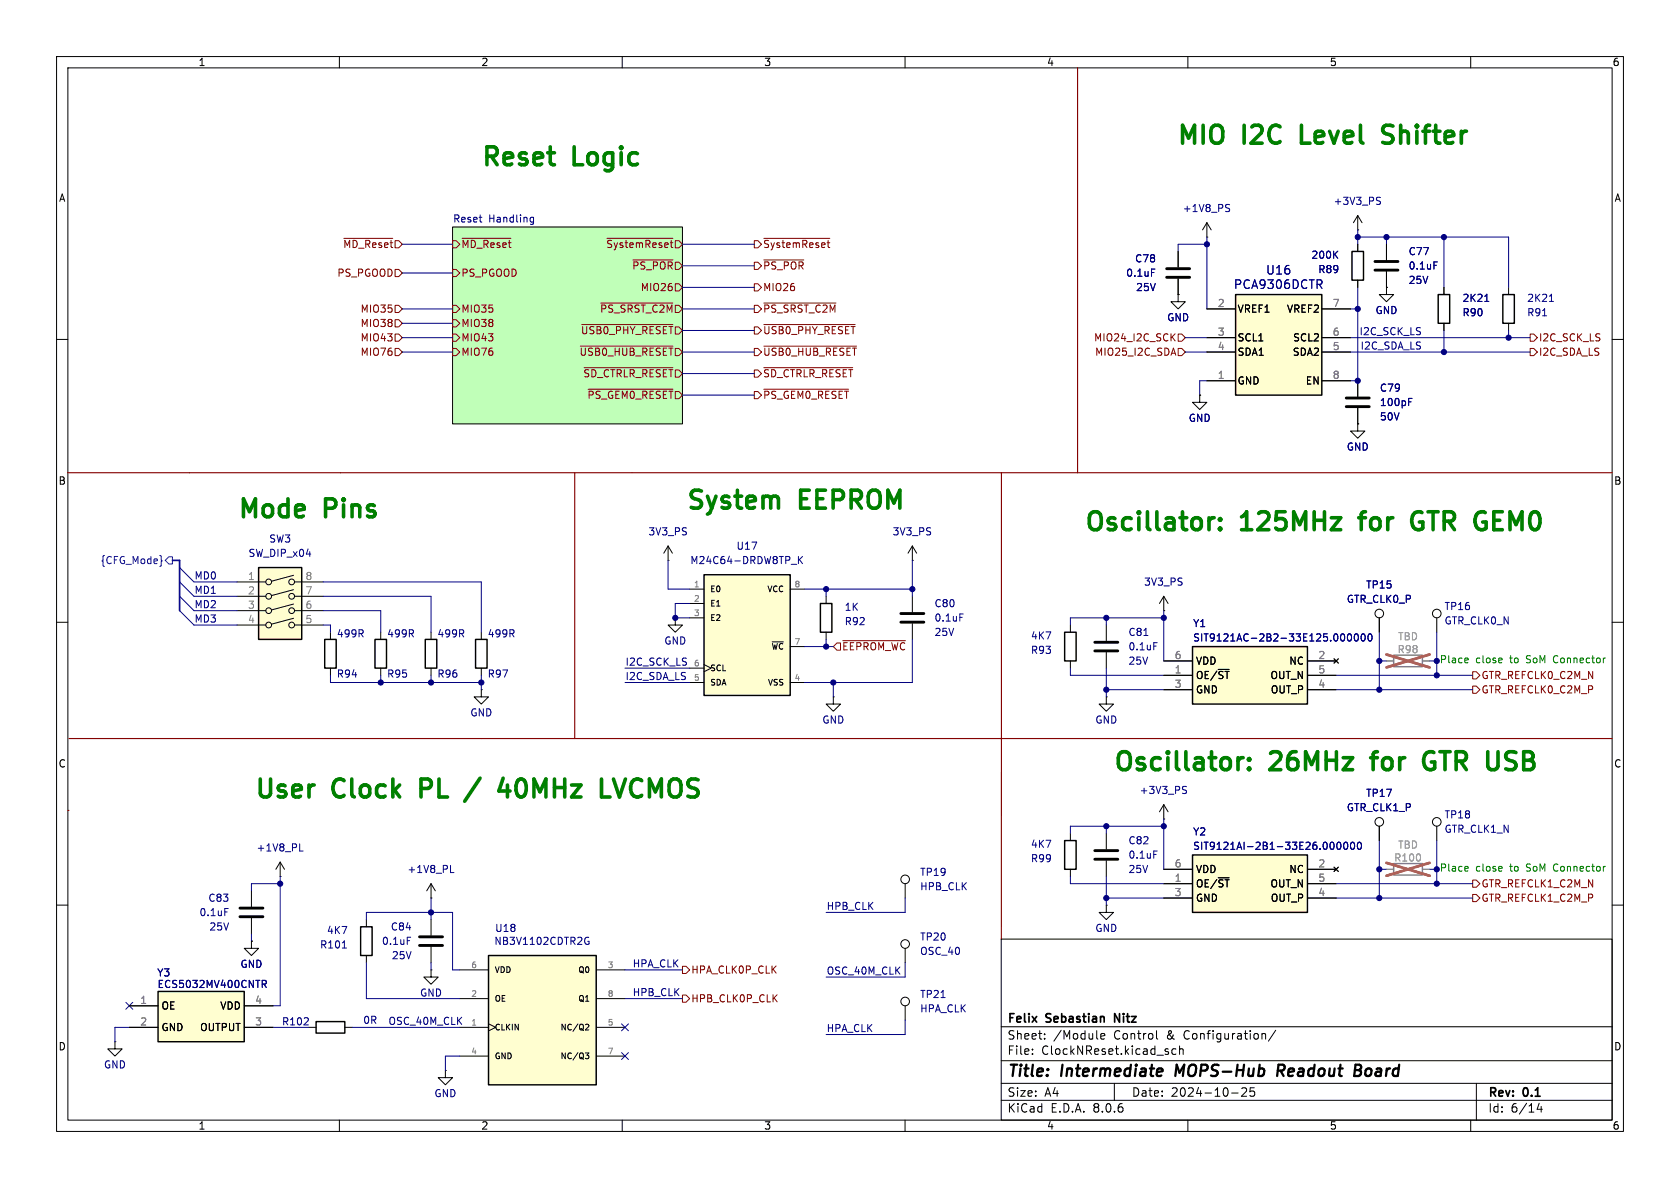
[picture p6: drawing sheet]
<svg xmlns="http://www.w3.org/2000/svg" width="297mm" height="210mm" viewBox="0 0 297 210" stroke-linecap="round" stroke-linejoin="round" font-family="sans-serif">
<g fill="none" stroke="#000" stroke-width=".18">
<path d="M10 10h277v190h-277zM12 12h273v186h-273zM60 10v2M110 10v2M160 10v2M210 10v2M260 10v2M10 60h2M80 40.1h40.6v34.8h-40.6zM285 60h2M212.1 69.9v1.2h1.3l-1.3 1.3-1.3-1.3h1.3M212.1 69.9h.1"/>
<path d="M10 110h2M205.7 108h.1M205.7 105.4l-.7 1.3M205.7 105.4v2.6M205.7 105.4l.8 1.3M285 110h2M10 160h2M49.5 154.9h.1M49.5 152.4l-.7 1.3M49.5 152.4v2.5M49.5 152.4l.8 1.3M76.2 158.8h.1"/>
<path d="M76.2 156.2l-.8 1.3M76.2 156.2v2.6M76.2 156.2l.8 1.3M285 160h2M76.2 171.5v1.2h1.3l-1.3 1.3-1.3-1.3h1.3M76.2 171.5h.1M76.2 162.6v2.8M76.2 167.4v2.8M177 166h108v32h-108zM60 198v2M78.7 189.2v1.3h-1.2l1.2 1.3 1.3-1.3h-1.3M78.7 189.2h.1"/>
<path d="M110 198v2M160 198v2M177 194.5h108M177 191.5h108M177 187.5h108M177 181.5h108M182.5 186.3v.1M182.5 185.5v.1M184.7 183.6v.1M184.7 182.8v.1M194.6 183.2l.7-.1-.1-.3-.4-.1-.2 .2 .1 .7h.5M197 191.5v3"/>
<path d="M204.5 182.2v1.3l.2 .2M207.9 185.5l-.4-.1-.3 .3v.4l.1 .2h.6M208.5 185.5l.2-.1 .4 .1 .1 .9M208.5 184.9v1.5M210 198v2M217.7 193.2h1.2M219.5 192.4l.6-.1 .2 .1 .1 .3-.9 1.1h.9M221.7 192.3h-.7v.7l.2-.1h.5l.1 .3-.1 .5-.2 .1-.5-.1M223.3 182.7h.2l.2 .2v.8M225.5 182.1l-1.3 2M260 198v2M261 191.5v6.5"/>
<path d="M272.1 195l-.4 1.1h1M272.5 195.6v1"/>
</g>
<path d="M205.3 188.9l.2 .1v.4l-1 .1M205.3 190.1l-.2 .1M208 188.2l-.2 2M226.4 189.3l.5 .9M226.8 188.2h-.8l-.2 2M226.9 189.2l-1 .1M239.5 189.2h.7M239.6 188.2h.7a.49 .49 0 0 1 .3 .5 .49 .49 0 0 1-.4 .5M240.2 189.2l.3 .1a.58 .58 0 0 1-.3 .9h-.8" fill="none" stroke="#000" stroke-width=".4"/>
<path d="M197.1 180.7v-1.5l.8 1.5" fill="none" stroke="#000" stroke-width=".3"/>
<path d="M80 40.1h40.6v34.8h-40.6z" fill="#c0ffb8" stroke="#c0ffb8" stroke-width=".18"/>
<g fill="none" stroke="#800000" stroke-width=".18">
<path d="M80 42.5h.6l.7 .7-.7 .6h-.6zM80 56.5h.6l.7 .7-.7 .6h-.6zM80 59.1h.6l.7 .6-.7 .6h-.6zM80 54h.6l.7 .6-.7 .6h-.6zM80 47.6h.6l.7 .7-.7 .6h-.6zM81.7 42.1h8.6M102.8 57.4h16.2M106.2 53.6h12.8M107.3 42.1h11.7M111.9 45.9h7.1M119.4 42.5h.6l.6 .7-.6 .6h-.6zM119.4 50.2h.6l.6 .6-.6 .6h-.6z"/>
<path d="M80 61.6h.6l.7 .6-.7 .7h-.6zM102.6 61.2h16.4M103.3 65h15.7M104 68.8h15"/>
</g>
<path d="M93.8 39.2h.5M93.8 38.5h.5M94.3 38.4v1l-.2 .3-.3-.1" fill="none" stroke="#000080" stroke-width=".18"/>
<path d="M53 150.4h.6M79.6 154.2h.7M72 165.7h.6" fill="none" stroke="#000084" stroke-width=".18"/>
<path d="M74.2 167.1h4M74.2 165.6h4" fill="none" stroke="#000" stroke-width=".51"/>
<path d="M210.8 114.3h20.3v10.2h-20.3z" fill="#fffed0"/>
<path d="M210.8 114.3h20.3v10.2h-20.3zM63.8 163.8h2v5.1h-2zM55.9 180.6h5.1v2h-5.1z" fill="none" stroke="#000" stroke-width=".25"/>
<g fill="none" stroke="#000" stroke-width=".18">
<path d="M208.3 52.1v1.2h1.2l-1.2 1.3-1.3-1.3h1.3M208.3 52.1h.1M208.3 44.5v2.7M208.3 49.3v2.8M240 74.9v1.3h1.3l-1.3 1.3-1.2-1.3h1.2M240 74.9h.1M195.6 110.5v2.8M195.6 115.3v2.8M205.7 119.4h5.1M205.7 116.8h5.1M231.1 119.4h5.1M231.1 116.8h5.1"/>
<path d="M235.8 116.5l.8 .7M236.6 116.5l-.8 .7M243.8 109.2v2.6M254 109.2v2.6M195.6 123.2v1.3h1.2l-1.2 1.2-1.3-1.2h1.3M195.6 123.2h.1M205.7 121.9h5.1M231.1 121.9h5.1M64.8 162.6v1.2M64.8 168.9v1.3M54.6 181.6h1.3M61 181.6h1.2"/>
<circle cx="243.8" cy="108.5" r=".76"/>
<circle cx="254" cy="108.5" r=".76"/>
</g>
<path d="M203.6 47.6h.6M204 113.6h.6M237.3 112a.68 .68 0 0 1 .4 .7 .68 .68 0 0 1-.4 .6M238.3 112.2l.2-.2a.68 .68 0 0 1 .4 .7 .68 .68 0 0 1-.4 .6l-.2-.1-.1-.4zM239.6 112.1l.1-.1a.68 .68 0 0 1 .5 .7 .68 .68 0 0 1-.5 .6 .84 .84 0 0 1-.1-1.2zM240.7 112.2l.2-.2a.68 .68 0 0 1 .5 .7 .68 .68 0 0 1-.5 .6l-.2-.1-.1-.4zM242 112.2l.1-.2a.68 .68 0 0 1 .5 .7 .68 .68 0 0 1-.5 .6l-.1-.1-.2-.4z" fill="none" stroke="#000084" stroke-width=".18"/>
<path d="M246.4 115.8h5.1v2.1h-5.1z" fill="none" stroke="#808080" stroke-width=".25"/>
<path d="M245.1 116.8h1.3M251.5 116.8h1.2" fill="none" stroke="#808080" stroke-width=".18"/>
<path d="M245.1 115.7l7.6 2.3M252.7 115.7l-7.6 2.3" fill="none" stroke="#e65255" stroke-width=".46"/>
<path d="M206.2 49h4.1M206.2 47.5h4.1M193.5 115.1h4.1M193.5 113.5h4.1" fill="none" stroke="#000" stroke-width=".51"/>
<path d="M202.2 112.3h.7M60.5 167.6h.7" fill="none" stroke="#000080" stroke-width=".18"/>
<path d="M45.7 100.3h7.6v12.7h-7.6z" fill="#fffed0"/>
<g fill="none" stroke="#000" stroke-width=".18">
<path d="M41.9 102.9h5.1M41.9 105.4h5.1M41.9 108h5.1M41.9 110.5h5.1M51.9 109.3l-3.9 1M51.9 106.8l-3.9 1M51.9 104.2l-3.9 1.1M51.9 101.7l-3.9 1M52.1 102.9h5M52.1 105.4h5M52.1 108h5M52.1 110.5h5"/>
<path d="M85.1 111.8v1.2M85.1 118.1v1.3"/>
<circle cx="47.5" cy="102.9" r=".51"/>
<circle cx="47.5" cy="108" r=".51"/>
<circle cx="47.5" cy="105.4" r=".51"/>
<circle cx="47.5" cy="110.5" r=".51"/>
<circle cx="51.6" cy="105.4" r=".51"/>
<circle cx="51.6" cy="108" r=".51"/>
<circle cx="51.6" cy="102.9" r=".51"/>
<circle cx="51.6" cy="110.5" r=".51"/>
</g>
<path d="M45.7 100.3h7.6v12.7h-7.6zM84.1 113h2v5.1h-2z" fill="none" stroke="#000" stroke-width=".25"/>
<path d="M246.4 152.7h5.1v2h-5.1z" fill="none" stroke="#808080" stroke-width=".25"/>
<path d="M245.1 153.7h1.3M251.5 153.7h1.2" fill="none" stroke="#808080" stroke-width=".18"/>
<path d="M245.1 152.5l7.6 2.3M252.7 152.5l-7.6 2.3" fill="none" stroke="#e65255" stroke-width=".46"/>
<path d="M86.4 168.9h19v22.9h-19z" fill="#fffed0"/>
<path d="M188.2 111.8h2v5h-2zM188.2 148.6h2v5.1h-2zM86.4 168.9h19v22.9h-19z" fill="none" stroke="#000" stroke-width=".25"/>
<g fill="none" stroke="#000" stroke-width=".18">
<path d="M189.2 110.5v1.3M189.2 116.8v1.3M85.1 121.9v1.3h1.3l-1.3 1.3-1.3-1.3h1.3M85.1 121.9h.1M160 156.2v2.6M189.2 147.3v1.3M189.2 153.7v1.2M195.6 147.3v2.8M195.6 152.1v2.8M205.7 144.8h.1M205.7 142.2l-.7 1.3M205.7 142.2v2.6"/>
<path d="M205.7 142.2l.8 1.3M243.8 146.1v2.5M254 146.1v2.5M81.3 176.5h5.1M81.3 171.5h5.1M105.4 176.5h5.1M105.4 171.5h5.1M160 167.6v2.6M160 177.8v2.5M195.6 160v1.3h1.2l-1.2 1.3-1.3-1.3h1.3M195.6 160h.1M81.3 181.6h5.1"/>
<path d="M81.3 186.7h5.1M86.4 181l1.2 .6-1.2 .6M103.5 186.1h.6l-.3 .4 .3 .1v.4l-.2 .2h-.3M103.7 181.1h.3l.1 .2-.6 .8h.6M105.4 181.6h5.1M105.4 186.7h5.1"/>
<circle cx="160" cy="155.4" r=".76"/>
<circle cx="243.8" cy="145.3" r=".76"/>
<circle cx="254" cy="145.3" r=".76"/>
<circle cx="160" cy="177" r=".76"/>
<circle cx="160" cy="166.9" r=".76"/>
</g>
<path d="M209.3 139.6l.3 .1 .2 .3-.3 .3h-.3M209.3 139l.5 .1M204 150.4h.6M103.6 165.7h.5M103.9 166.4h.2v.4l-.2 .1h-.3" fill="none" stroke="#000084" stroke-width=".18"/>
<path d="M193.5 151.9h4.1M193.5 150.4h4.1" fill="none" stroke="#000" stroke-width=".51"/>
<path d="M166.4 176.3h.7" fill="none" stroke="#000080" stroke-width=".18"/>
<path d="M210.8 151.1h20.3v10.2h-20.3z" fill="#fffed0"/>
<path d="M210.8 151.1h20.3v10.2h-20.3z" fill="none" stroke="#000" stroke-width=".25"/>
<path d="M213.4 39.4l-.8 1.2M213.4 39.4v2.5M213.4 39.4l.7 1.2M213.4 41.9h.1M205.7 156.2h5.1M205.7 153.7h5.1M205.7 158.8h5.1M231.1 156.2h5.1M231.1 153.7h5.1M231.1 158.8h5.1M235.8 153.3l.8 .8M236.6 153.3l-.8 .8" fill="none" stroke="#000" stroke-width=".18"/>
<path d="M216.9 36.7l.4 .2 .1 .3-.3 .2h-.3M216.9 36.1l.5 .1M235.5 148.9a.79 .79 0 0 1 0 1.2M236.5 149l.1-.1a.68 .68 0 0 1 .5 .6 .68 .68 0 0 1-.5 .6l-.1-.1-.2-.3zM237.7 148.9h.1a.68 .68 0 0 1 .5 .6 .68 .68 0 0 1-.5 .6 .84 .84 0 0 1-.1-1.2zM238.9 148.9h.2a.68 .68 0 0 1 .4 .6 .68 .68 0 0 1-.4 .6 .84 .84 0 0 1-.2-1.2zM240.1 149l.2-.1a.68 .68 0 0 1 .4 .6 .68 .68 0 0 1-.4 .6l-.2-.1-.1-.3z" fill="none" stroke="#000084" stroke-width=".18"/>
<path d="M124.5 101.6h15.2v21.3h-15.2z" fill="#fffed0"/>
<path d="M239 44.5h2v5h-2zM265.7 52.1h2v5.1h-2zM124.5 101.6h15.2v21.3h-15.2zM145 106.7h2.1v5.1h-2.1z" fill="none" stroke="#000" stroke-width=".25"/>
<g fill="none" stroke="#000" stroke-width=".18">
<path d="M240 38.1l.8 1.3M240 38.1v2.5M240 38.1l-.7 1.3M240 40.6h.1M240 43.2v1.3M240 49.5v1.3M266.7 50.8v1.3M266.7 57.2v1.2M118.1 99.1h.1M118.1 96.5l-.8 1.3M118.1 96.5v2.6M118.1 96.5l.8 1.3"/>
<path d="M119.4 109.2v1.3h1.2l-1.2 1.3-1.3-1.3h1.3M119.4 109.2h.1M121.9 104.1h2.6M121.9 106.7h2.6M121.9 109.2h2.6M121.9 118.1h2.6M124.5 117.5l1.2 .6-1.2 .6M136.5 113.5h2M139.7 104.1h2.5M139.7 114.3h2.5M146 105.4v1.3M146 111.8v1.2"/>
<path d="M121.9 120.7h2.6M139.7 120.7h2.5M147.3 123.2v1.3h1.3l-1.3 1.2-1.3-1.2h1.3M147.3 123.2h.1M20.3 184.2v1.2h-1.3l1.3 1.3 1.3-1.3h-1.3M20.3 184.2h.1"/>
</g>
<path d="M243.6 35.5l.3 .1 .2 .3-.3 .2h-.3M243.6 34.9h.5M236 44.9l.5 .8M236.5 44.4l-.7 .7M273.9 53.3h.7M139.9 99.8h.9M141.2 98.4v1.2M141.3 98.9l.6 .7M141.9 98.4l-.7 .7" fill="none" stroke="#000084" stroke-width=".18"/>
<path d="M272.7 55.8h.7" fill="none" stroke="#000080" stroke-width=".18"/>
<path d="M218.4 52.1h15.3v17.8h-15.3z" fill="#fffed0"/>
<path d="M218.4 52.1h15.3v17.8h-15.3zM254.3 52.1h2v5.1h-2zM57.4 113h2v5.1h-2zM66.3 113h2v5.1h-2zM75.2 113h2v5.1h-2z" fill="none" stroke="#000" stroke-width=".25"/>
<g fill="none" stroke="#000" stroke-width=".18">
<path d="M213.4 54.6h5M213.4 59.7h5M233.7 54.6h5.1M233.7 59.7h5.1M255.3 50.8v1.3M255.3 57.2v1.2M213.4 67.3h5M213.4 62.2h5M233.7 67.3h5.1M233.7 62.2h5.1M240 67.3v2.8M240 72.1v2.8"/>
<path d="M161.3 99.1h.1M161.3 96.5l-.8 1.3M161.3 96.5v2.6M161.3 96.5l.8 1.3M58.4 111.8v1.2M58.4 118.1v1.3M67.3 111.8v1.2M67.3 118.1v1.3M76.2 111.8v1.2M76.2 118.1v1.3M161.3 105.4v2.8M161.3 110.2v2.8"/>
<path d="M44.4 157.5v2.8M44.4 162.3v2.8"/>
</g>
<path d="M233.2 50.3l.5 .7M233.6 49.6v.5M262.5 53.3h.7M249 71h.5M249 70.4h.6M169.7 108.5h.6M39.7 160.6h.6" fill="none" stroke="#000084" stroke-width=".18"/>
<path d="M238 71.9h4.1M238 70.4h4.1M159.3 110h4M159.3 108.5h4M42.4 162.1h4.1M42.4 160.5h4.1" fill="none" stroke="#000" stroke-width=".51"/>
<path d="M27.9 175.3h15.3v8.9h-15.3z" fill="#fffed0"/>
<path d="M27.9 175.3h15.3v8.9h-15.3z" fill="none" stroke="#000" stroke-width=".25"/>
<g fill="none" stroke="#000" stroke-width=".18">
<path d="M208.3 52.1h.1M208.3 44.5v2.7M208.3 49.3v2.8M213.4 54.6h5M213.4 59.7h5M233.7 54.6h5.1M233.7 59.7h5.1M240 43.2v1.3M240 49.5v1.3M245.1 50.8v1.3h-1.3l1.3 1.2 1.3-1.2h-1.3M245.1 50.8h.1M245.1 43.2v2.8"/>
<path d="M245.1 48v2.8M255.3 50.8v1.3M255.3 57.2v1.2M212.1 69.9h.1M213.4 67.3h5M213.4 62.2h5M233.7 67.3h5.1M233.7 62.2h5.1M240 74.9h.1M240 67.3v2.8M240 72.1v2.8M205.7 119.4h5.1"/>
<path d="M205.7 116.8h5.1M231.1 119.4h5.1M231.1 116.8h5.1M235.8 116.5l.8 .7M236.6 116.5l-.8 .7M243.8 109.2v2.6M205.7 121.9h5.1M231.1 121.9h5.1M205.7 156.2h5.1M205.7 153.7h5.1M205.7 158.8h5.1M231.1 156.2h5.1"/>
<path d="M231.1 153.7h5.1M231.1 158.8h5.1M235.8 153.3l.8 .8M236.6 153.3l-.8 .8M243.8 146.1v2.5M22.9 177.8h5M43.2 177.8h5.1M44.4 166.4v1.2h1.3l-1.3 1.3-1.2-1.3h1.2M44.4 166.4h.1M22.9 181.6h5M43.2 181.6h5.1"/>
</g>
<g fill="none" stroke="#000084" stroke-width=".18">
<path d="M203.6 47.6h.6M233.2 50.3l.5 .7M233.6 49.6v.5M236 44.9l.5 .8M236.5 44.4l-.7 .7M253.5 46.3h.6M262.5 53.3h.7M249 71h.5M249 70.4h.6M237.3 112a.68 .68 0 0 1 .4 .7 .68 .68 0 0 1-.4 .6M238.3 112.2l.2-.2a.68 .68 0 0 1 .4 .7 .68 .68 0 0 1-.4 .6l-.2-.1-.1-.4zM239.6 112.1l.1-.1a.68 .68 0 0 1 .5 .7 .68 .68 0 0 1-.5 .6 .84 .84 0 0 1-.1-1.2z"/>
<path d="M240.7 112.2l.2-.2a.68 .68 0 0 1 .5 .7 .68 .68 0 0 1-.5 .6l-.2-.1-.1-.4zM242 112.2l.1-.2a.68 .68 0 0 1 .5 .7 .68 .68 0 0 1-.5 .6l-.1-.1-.2-.4zM235.5 148.9a.79 .79 0 0 1 0 1.2M236.5 149l.1-.1a.68 .68 0 0 1 .5 .6 .68 .68 0 0 1-.5 .6l-.1-.1-.2-.3zM237.7 148.9h.1a.68 .68 0 0 1 .5 .6 .68 .68 0 0 1-.5 .6 .84 .84 0 0 1-.1-1.2zM238.9 148.9h.2a.68 .68 0 0 1 .4 .6 .68 .68 0 0 1-.4 .6 .84 .84 0 0 1-.2-1.2zM240.1 149l.2-.1a.68 .68 0 0 1 .4 .6 .68 .68 0 0 1-.4 .6l-.2-.1-.1-.3zM22.3 177.2l1.2 1.2M23.5 177.2l-1.2 1.2M46.4 173.3h.4l.3 .2-.1 .4-.6 .1M46.7 174l.4 .6M109.9 181l1.2 1.2"/>
<path d="M109.9 186.1l1.2 1.2M111.1 181l-1.2 1.2M111.1 186.1l-1.2 1.2"/>
</g>
<path d="M243.1 47.8h4M243.1 46.2h4" fill="none" stroke="#000" stroke-width=".51"/>
<g fill="none" stroke="#800000" stroke-width=".18">
<path d="M60.8 42.1h8.6M69.8 47.6h.7l.6 .7-.6 .6h-.7zM69.8 59.1h.7l.6 .6-.6 .6h-.7zM69.8 54h.7l.6 .6-.6 .6h-.7zM69.8 56.5h.7l.6 .7-.6 .6h-.7zM133.3 46.4h.7l.6 .6-.6 .6h-.7zM133.3 42.5h.7l.6 .7-.6 .6h-.7zM133.3 54h.7l.6 .6-.6 .6h-.7zM133.3 57.8h.7l.6 .6-.6 .7h-.7zM133.3 50.2h.7l.6 .6-.6 .6h-.7zM135 45.9h7.1M135 42.1h11.7"/>
<path d="M135 53.6h12.8M135 57.4h16.2M207.2 59.5l.5 .8M207.7 59l-.7 .7M208.3 59.1h.6l.6 .6-.6 .6h-.6zM270.5 59.1h.6l.7 .6-.7 .6h-.6zM69.8 61.6h.7l.6 .6-.6 .7h-.7zM133.3 61.6h.7l.6 .6-.6 .7h-.7zM133.3 69.2h.7l.6 .7-.6 .6h-.7zM133.3 65.4h.7l.6 .6-.6 .7h-.7zM135 61.2h16.4M135 68.8h15"/>
<path d="M135 65h15.7M207.4 61.5l.5 1.3M208.3 61.6h.6l.6 .6-.6 .7h-.6zM270.5 61.6h.6l.7 .6-.7 .7h-.6zM148 113.7h.6v1.2h-.6l-.7-.6zM149 113.3h11.1M260.3 118.7h.7l.6 .7-.6 .6h-.7zM260.3 121.3h.7l.6 .6-.6 .7h-.7zM260.3 155.6h.7l.6 .6-.6 .6h-.7zM260.3 158.1h.7l.6 .7-.6 .6h-.7zM120.6 175.9h.7l.6 .6-.6 .7h-.7zM120.6 170.8h.7l.6 .7-.6 .6h-.7z"/>
<path d="M136.8 176.4l.6 .7M137.4 175.8l-.7 .8"/>
</g>
<path d="M28.5 99l.2 .2-.2 .1M29.8 98.4h.7v1.3h-.7l-.6-.6z" fill="none" stroke="#00f" stroke-width=".18"/>
<path d="M259.4 116.3l.2 .3-.6 .1M259.5 117.1l-.1 .1M259.4 153.2l.2 .3-.6 .1M259.5 153.9l-.1 .1" fill="none" stroke="#008000" stroke-width=".18"/>
<g fill="none" stroke="#008000" stroke-width=".63">
<path d="M244.4 25.2l.5 .1h.8M245.8 22.1h-.8a.77 .77 0 0 0-.6 .8 .77 .77 0 0 0 .6 .8l.7 .1M214.3 91.5h.3M215.7 93.3l.2 .2-.2 .1M215.7 93.3l-.1 .2 .1 .1M215.7 91.7v.3M215.7 93.3v.3M215.7 91.7l.2 .1-.2 .2M215.7 91.7l-.1 .1 .1 .2M240.2 91.5h1.2M251.1 90.5a1.41 1.41 0 0 0-1.5 1.8 1.29 1.29 0 0 0 1.3 1.3M84.9 137.6l-2.8 4"/>
<path d="M89 137.6l-.8 2.2h2M89.7 138.8v2.1M108.5 137.7l1 3.2 1.1-3.2M219.5 133.9h.3M220.8 135.8l.2 .1-.2 .2M220.8 135.8l-.1 .1 .1 .2M220.8 134.1v.3M220.8 135.8v.3M220.8 134.1l.2 .1-.2 .2M220.8 134.1l-.1 .1 .1 .2M242.3 133.9h1.2M253.2 132.9a1.41 1.41 0 0 0-1.5 1.8 1.29 1.29 0 0 0 1.3 1.4"/>
<path d="M106.3 140.9h1.5"/>
</g>
<path d="M190.5 11.9v71.7M11.9 83.6h273.1M101.6 83.6v47M177 83.6v82.4M12.2 130.6h272.8M12 143.3h.1M12 143.3h.2M177 166h.1" fill="none" stroke="#840000" stroke-width=".2"/>
<path d="M30.5 99.1h1.2v8.9" fill="none" stroke="#00f" stroke-width=".3"/>
<g fill="none" stroke="#000080" stroke-width=".18">
<path d="M71.1 59.7h8.9M71.1 54.6h8.9M71.1 48.3h8.9M71.1 43.2h8.9M71.1 57.2h8.9M120.6 54.6h12.7M120.6 43.2h12.7M120.6 47h12.7M120.6 50.8h12.7M120.6 58.4h12.7M209.5 59.7h3.9M213.4 43.2h-5.1v1.3"/>
<path d="M213.4 41.9v12.7M238.8 59.7h31.7M238.8 54.6h1.2M240 40.6v2.6M240 50.8v16.5h-1.2M240 41.9h26.7v8.9M245.1 41.9v1.3M255.3 41.9v8.9M255.3 58.4v3.8M266.7 58.4v1.3M71.1 62.2h8.9M120.6 62.2h12.7"/>
<path d="M120.6 69.9h12.7M120.6 66h12.7M209.5 62.2h3.9M213.4 67.3h-1.3v2.6M238.8 62.2h31.7M118.1 99.1v5h3.8M161.3 99.1v6.3M31.7 105.4l2.6 2.6h7.6M31.7 100.3l2.6 2.6h7.6M31.7 108l2.6 2.5h7.6M31.7 102.9l2.6 2.5h7.6M57.1 108h10.2v3.8"/>
<path d="M57.1 102.9h28v8.9M57.1 110.5h1.3v1.3M57.1 105.4h19.1v6.4M58.4 119.4v1.3h26.7M67.3 119.4v1.3M76.2 119.4v1.3M85.1 119.4v2.5M110.5 118.1h11.4M121.9 106.7h-2.5v2.5h2.5M142.2 114.3h5.1M142.2 104.1h19.1M146 104.1v1.3"/>
<path d="M146 113v1.3M161.3 113v7.7h-19.1M189.2 118.1v1.3h16.5M195.6 109.2v1.3M195.6 118.1v5.1M205.7 109.2h-16.5v1.3M205.7 108v8.8M236.2 119.4h24.1M243.8 111.8v10.1M243.8 116.8h1.3M252.7 116.8h1.3M254 111.8v7.6"/>
<path d="M110.5 120.7h11.4M147.3 120.7v2.5M195.6 121.9h10.1M236.2 121.9h24.1M49.5 156.2h-5.1v1.3M49.5 154.9v22.9h-1.2M76.2 158.8v3.8M160 158.8v2.5h-14M189.2 154.9v1.3h16.5M195.6 146.1v1.2M195.6 154.9v5.1M195.6 158.8h10.1"/>
<path d="M205.7 146.1h-16.5v1.2M205.7 144.8v8.9M236.2 156.2h24.1M236.2 158.8h24.1M243.8 153.7h1.3M243.8 148.6v10.2M252.7 153.7h1.3M254 148.6v7.6M44.4 165.1v1.3M64.8 162.6v-1.3h15.2v10.2h1.3M64.8 170.2v6.3h16.5M76.2 170.2v1.3"/>
<path d="M110.5 171.5h10.1M110.5 176.5h10.1M160 170.2v2.5h-14M22.9 181.6h-2.6v2.6M48.3 181.6h6.3M62.2 181.6h19.1M81.3 186.7h-2.6v2.5M160 180.3v2.6h-14"/>
</g>
<path d="M245.1 116.8h1.3M251.5 116.8h1.2M245.1 153.7h1.3M251.5 153.7h1.2" fill="none" stroke="#808080" stroke-width=".18"/>
<path d="M245.1 115.7l7.6 2.3M252.7 115.7l-7.6 2.3M245.1 152.5l7.6 2.3M252.7 152.5l-7.6 2.3" fill="none" stroke="#e65255" stroke-width=".46"/>
<g fill="#000080" stroke="#000080" stroke-width=".18">
<circle cx="195.6" cy="121.9" r=".46"/>
<circle cx="195.6" cy="109.2" r=".46"/>
<circle cx="255.3" cy="62.2" r=".46"/>
<circle cx="266.7" cy="59.7" r=".46"/>
<circle cx="245.1" cy="41.9" r=".46"/>
<circle cx="240" cy="41.9" r=".46"/>
<circle cx="240" cy="67.3" r=".46"/>
<circle cx="240" cy="54.6" r=".46"/>
<circle cx="255.3" cy="41.9" r=".46"/>
<circle cx="205.7" cy="146.1" r=".46"/>
<circle cx="243.8" cy="153.7" r=".46"/>
<circle cx="254" cy="119.4" r=".46"/>
<circle cx="243.8" cy="121.9" r=".46"/>
<circle cx="243.8" cy="116.8" r=".46"/>
<circle cx="254" cy="116.8" r=".46"/>
<circle cx="195.6" cy="158.8" r=".46"/>
<circle cx="254" cy="153.7" r=".46"/>
<circle cx="195.6" cy="146.1" r=".46"/>
<circle cx="254" cy="156.2" r=".46"/>
<circle cx="243.8" cy="158.8" r=".46"/>
<circle cx="205.7" cy="109.2" r=".46"/>
<circle cx="213.4" cy="43.2" r=".46"/>
<circle cx="67.3" cy="120.7" r=".46"/>
<circle cx="76.2" cy="120.7" r=".46"/>
<circle cx="85.1" cy="120.7" r=".46"/>
<circle cx="76.2" cy="161.3" r=".46"/>
<circle cx="147.3" cy="120.7" r=".46"/>
<circle cx="146" cy="114.3" r=".46"/>
<circle cx="146" cy="104.1" r=".46"/>
<circle cx="119.4" cy="109.2" r=".46"/>
<circle cx="161.3" cy="104.1" r=".46"/>
<circle cx="49.5" cy="156.2" r=".46"/>
</g>
<g font-size="4.4" fill="#008000">
<text x="207.7" y="26.4">MIO</text>
<text x="219.8" y="26.4">I2C</text>
<text x="231.2" y="26.4">Level</text>
<text x="247" y="26.4">Shifter</text>
<text x="84.7" y="30.2">Reset</text>
<text x="101.4" y="30.2">Logic</text>
<text x="41.7" y="92.5">Mode</text>
<text x="57.4" y="92.5">Pins</text>
<text x="121" y="90.9">System</text>
<text x="141.4" y="90.9">EEPROM</text>
<text x="191.3" y="94.7">Oscillator:</text>
<text x="219.5" y="94.7">125MHz</text>
<text x="241.8" y="94.7">for</text>
<text x="252.1" y="94.7">GTR</text>
<text x="264.6" y="94.7">GEM0</text>
<text x="196.5" y="137.2">Oscillator:</text>
<text x="224.6" y="137.2">26MHz</text>
<text x="243.9" y="137.2">for</text>
<text x="254.2" y="137.2">GTR</text>
<text x="266.7" y="137.2">USB</text>
<text x="44.6" y="142">User</text>
<text x="58.9" y="142">Clock</text>
<text x="75.6" y="142">PL</text>
<text x="92" y="142">40MHz</text>
<text x="111.3" y="142">LVCMOS</text>
</g>
<g font-size="2.8">
<text x="178" y="190.9">Title:</text>
<text x="187.7" y="190.9">Intermediate</text>
<text x="208.7" y="190.9">MOPS-Hub</text>
<text x="227.4" y="190.9">Readout</text>
<text x="241.9" y="190.9">Board</text>
</g>
<g font-size="2.1" fill="#000084">
<text x="218" y="51.3">PCA9306DCTR</text>
<text x="223.7" y="48.7">U16</text>
</g>
<g font-size="2.1">
<text x="178" y="184">Sheet:</text>
<text x="178" y="181.2">Felix</text>
<text x="185" y="181.2">Sebastian</text>
<text x="186.2" y="184">/Module</text>
<text x="197" y="184">Control</text>
<text x="197.7" y="181.2">Nitz</text>
<text x="206.4" y="184">&amp;</text>
<text x="209.6" y="184">Configuration/</text>
<text x="178" y="186.7">File:</text>
<text x="184.1" y="186.7">ClockNReset.kicad_sch</text>
<text x="178" y="196.9">KiCad</text>
<text x="178" y="194.1">Size:</text>
<text x="184.7" y="194.1">A4</text>
<text x="185.7" y="196.9">E.D.A.</text>
<text x="193.3" y="196.9">8.0.6</text>
<text x="200" y="194.1">Date:</text>
<text x="207" y="194.1">2024-10-25</text>
<text x="263" y="194.3">Rev:</text>
<text x="263" y="196.9">Id:</text>
<text x="267.1" y="196.9">6/14</text>
<text x="269.4" y="194.3">0.1</text>
</g>
<g font-size="1.8">
<text x="35" y="11.9">1</text>
<text x="85" y="11.9">2</text>
<text x="135" y="11.9">3</text>
<text x="185" y="11.9">4</text>
<text x="235" y="11.9">5</text>
<text x="285" y="11.9">6</text>
<text x="10.3" y="35.9">A</text>
<text x="285.3" y="35.9">A</text>
<text x="218.7" y="55.5">VREF1</text>
<text x="227.4" y="55.5">VREF2</text>
<text x="218.7" y="60.6">SCL1</text>
<text x="218.7" y="63.1">SDA1</text>
<text x="228.4" y="63.1">SDA2</text>
<text x="228.5" y="60.6">SCL2</text>
<text x="218.7" y="68.2">GND</text>
<text x="230.7" y="68.2">EN</text>
<text x="10.3" y="85.9">B</text>
<text x="285.3" y="85.9">B</text>
<text x="211.3" y="117.7">VDD</text>
<text x="227.8" y="117.7">NC</text>
<text x="211.3" y="120.2">OE/~{ST}</text>
<text x="211.3" y="122.8">GND</text>
<text x="224.5" y="120.2">OUT_N</text>
<text x="224.6" y="122.8">OUT_P</text>
<text x="10.3" y="135.9">C</text>
<text x="285.3" y="135.9">C</text>
<text x="211.3" y="154.5">VDD</text>
<text x="227.8" y="154.5">NC</text>
<text x="211.3" y="157.1">OE/~{ST}</text>
<text x="211.3" y="159.6">GND</text>
<text x="224.5" y="157.1">OUT_N</text>
<text x="224.6" y="159.6">OUT_P</text>
<text x="28.4" y="178.7">OE</text>
<text x="38.8" y="178.7">VDD</text>
<text x="10.3" y="185.9">D</text>
<text x="28.4" y="182.5">GND</text>
<text x="35.3" y="182.5">OUTPUT</text>
<text x="285.3" y="185.9">D</text>
<text x="35" y="199.9">1</text>
<text x="85" y="199.9">2</text>
<text x="135" y="199.9">3</text>
<text x="185" y="199.9">4</text>
<text x="235" y="199.9">5</text>
<text x="285" y="199.9">6</text>
</g>
<g font-size="1.8" fill="#000080">
<text x="80" y="39.4">Reset</text>
<text x="86.4" y="39.4">Handling</text>
<text x="200.6" y="46.6">C78</text>
<text x="248.9" y="45.3">C77</text>
<text x="200.7" y="51.7">25V</text>
<text x="233" y="48.5">R89</text>
<text x="248.9" y="50.4">25V</text>
<text x="240.3" y="59.3">I2C_SCK_LS</text>
<text x="258.5" y="56.1">R90</text>
<text x="269.9" y="56.1">R91</text>
<text x="240.4" y="61.9">I2C_SDA_LS</text>
<text x="243.8" y="69.4">C79</text>
<text x="243.8" y="74.5">50V</text>
<text x="47.5" y="96.1">SW3</text>
<text x="130.1" y="97.4">U17</text>
<text x="34.3" y="102.5">MD0</text>
<text x="34.3" y="105.1">MD1</text>
<text x="34.3" y="107.6">MD2</text>
<text x="165.1" y="107.5">C80</text>
<text x="241.4" y="104.2">TP15</text>
<text x="34.3" y="110.1">MD3</text>
<text x="149.2" y="110.7">R92</text>
<text x="165.1" y="112.6">25V</text>
<text x="199.4" y="112.6">C81</text>
<text x="210.8" y="111.1">Y1</text>
<text x="255.3" y="108.1">TP16</text>
<text x="59.4" y="120">R94</text>
<text x="68.3" y="120">R95</text>
<text x="77.2" y="120">R96</text>
<text x="86.1" y="120">R97</text>
<text x="110.5" y="117.8">I2C_SCK_LS</text>
<text x="182.2" y="115.8">R93</text>
<text x="199.4" y="117.7">25V</text>
<text x="110.5" y="120.3">I2C_SDA_LS</text>
<text x="241.4" y="141.1">TP17</text>
<text x="199.4" y="149.5">C82</text>
<text x="210.8" y="147.9">Y2</text>
<text x="255.3" y="144.9">TP18</text>
<text x="162.6" y="155">TP19</text>
<text x="182.2" y="152.6">R99</text>
<text x="199.4" y="154.5">25V</text>
<text x="36.7" y="159.6">C83</text>
<text x="146" y="160.9">HPB_CLK</text>
<text x="36.9" y="164.7">25V</text>
<text x="56.5" y="167.9">R101</text>
<text x="69" y="164.7">C84</text>
<text x="87.4" y="164.9">U18</text>
<text x="162.6" y="166.5">TP20</text>
<text x="69.2" y="169.8">25V</text>
<text x="111.8" y="171.1">HPA_CLK</text>
<text x="146" y="172.4">OSC_40M_CLK</text>
<text x="111.8" y="176.2">HPB_CLK</text>
<text x="162.6" y="176.6">TP21</text>
<text x="49.8" y="181.5">R102</text>
<text x="68.6" y="181.3">OSC_40M_CLK</text>
<text x="146" y="182.5">HPA_CLK</text>
</g>
<g font-size="1.8" fill="#000084">
<text x="209" y="37.7">+1V8_PS</text>
<text x="235.7" y="36.4">+3V3_PS</text>
<text x="231.7" y="45.9">200K</text>
<text x="248.9" y="47.9">0.1uF</text>
<text x="199" y="49.1">0.1uF</text>
<text x="258.5" y="53.6">2K21</text>
<text x="269.9" y="53.6">2K21</text>
<text x="206.2" y="57">GND</text>
<text x="243.1" y="55.7">GND</text>
<text x="243.8" y="72">100pF</text>
<text x="210.1" y="74.8">GND</text>
<text x="238" y="79.9">GND</text>
<text x="114.5" y="94.8">3V3_PS</text>
<text x="157.7" y="94.8">3V3_PS</text>
<text x="43.8" y="98.7">SW_DIP_x04</text>
<text x="121.9" y="99.9">M24C64-DRDW8TP_K</text>
<text x="202.2" y="103.7">3V3_PS</text>
<text x="238" y="106.8">GTR_CLK0_P</text>
<text x="59.4" y="112.9">499R</text>
<text x="68.3" y="112.9">499R</text>
<text x="77.2" y="112.9">499R</text>
<text x="86.1" y="112.9">499R</text>
<text x="149.2" y="108.2">1K</text>
<text x="165.1" y="110.1">0.1uF</text>
<text x="182.2" y="113.3">4K7</text>
<text x="210.8" y="113.6">SIT9121AC-2B2-33E125.000000</text>
<text x="255.3" y="110.6">GTR_CLK0_N</text>
<text x="117.3" y="114.1">GND</text>
<text x="199.4" y="115.2">0.1uF</text>
<text x="83.1" y="126.8">GND</text>
<text x="145.3" y="128.1">GND</text>
<text x="193.5" y="128.1">GND</text>
<text x="201.4" y="140.6">+3V3_PS</text>
<text x="238" y="143.6">GTR_CLK1_P</text>
<text x="255.3" y="147.4">GTR_CLK1_N</text>
<text x="45.3" y="150.7">+1V8_PL</text>
<text x="71.9" y="154.5">+1V8_PL</text>
<text x="182.2" y="150.1">4K7</text>
<text x="199.4" y="152">0.1uF</text>
<text x="210.8" y="150.4">SIT9121AI-2B1-33E26.000000</text>
<text x="162.6" y="157.6">HPB_CLK</text>
<text x="35.2" y="162.2">0.1uF</text>
<text x="57.7" y="165.3">4K7</text>
<text x="67.4" y="167.2">0.1uF</text>
<text x="87.3" y="167.2">NB3V1102CDTR2G</text>
<text x="193.5" y="164.9">GND</text>
<text x="27.7" y="172.8">Y3</text>
<text x="42.4" y="171.3">GND</text>
<text x="162.6" y="169">OSC_40</text>
<text x="27.8" y="174.9">ECS5032MV400CNTR</text>
<text x="74.2" y="176.4">GND</text>
<text x="162.6" y="179.2">HPA_CLK</text>
<text x="64.1" y="181.2">0R</text>
<text x="18.3" y="189.1">GND</text>
<text x="76.7" y="194.2">GND</text>
</g>
<g font-size="1.8" fill="#800000">
<text x="60.6" y="44">~{MD_Reset}</text>
<text x="81.5" y="44">~{MD_Reset}</text>
<text x="107.1" y="44">~{SystemReset}</text>
<text x="111.7" y="47.9">~{PS_POR}</text>
<text x="134.8" y="47.9">~{PS_POR}</text>
<text x="134.8" y="44">~{SystemReset}</text>
<text x="59.5" y="49.1">PS_PGOOD</text>
<text x="81.5" y="49.1">PS_PGOOD</text>
<text x="113.2" y="51.7">MIO26</text>
<text x="134.8" y="51.7">MIO26</text>
<text x="63.7" y="55.5">MIO35</text>
<text x="63.7" y="58">MIO38</text>
<text x="81.5" y="58">MIO38</text>
<text x="81.5" y="55.5">MIO35</text>
<text x="102.6" y="59.3">~{USB0_PHY_RESET}</text>
<text x="106" y="55.5">~{PS_SRST_C2M}</text>
<text x="134.8" y="55.5">~{PS_SRST_C2M}</text>
<text x="134.8" y="59.3">~{USB0_PHY_RESET}</text>
<text x="63.7" y="63.1">MIO76</text>
<text x="63.7" y="60.6">MIO43</text>
<text x="81.5" y="60.6">MIO43</text>
<text x="81.5" y="63.1">MIO76</text>
<text x="102.4" y="63.1">~{USB0_HUB_RESET}</text>
<text x="134.8" y="63.1">~{USB0_HUB_RESET}</text>
<text x="193.3" y="60.6">MIO24_I2C_SCK</text>
<text x="193.5" y="63.1">MIO25_I2C_SDA</text>
<text x="272" y="63.1">I2C_SDA_LS</text>
<text x="272" y="60.6">I2C_SCK_LS</text>
<text x="103" y="66.9">~{SD_CTRLR_RESET}</text>
<text x="103.7" y="70.7">~{PS_GEM0_RESET}</text>
<text x="134.8" y="70.7">~{PS_GEM0_RESET}</text>
<text x="134.8" y="66.9">~{SD_CTRLR_RESET}</text>
<text x="148.8" y="115.2">~{EEPROM_WC}</text>
<text x="261.8" y="120.2">GTR_REFCLK0_C2M_N</text>
<text x="261.8" y="122.8">GTR_REFCLK0_C2M_P</text>
<text x="261.8" y="157.1">GTR_REFCLK1_C2M_N</text>
<text x="261.8" y="159.6">GTR_REFCLK1_C2M_P</text>
<text x="122.1" y="172.3">HPA_CLK0P_CLK</text>
<text x="122.1" y="177.4">HPB_CLK0P_CLK</text>
</g>
<g font-size="1.8" fill="#808080">
<text x="215.2" y="54.4">2</text>
<text x="215.2" y="59.4">3</text>
<text x="235.5" y="59.4">6</text>
<text x="235.5" y="54.4">7</text>
<text x="215.2" y="62">4</text>
<text x="235.5" y="62">5</text>
<text x="215.2" y="67.1">1</text>
<text x="235.5" y="67.1">8</text>
<text x="43.7" y="102.6">1</text>
<text x="43.7" y="105.2">2</text>
<text x="43.7" y="107.7">3</text>
<text x="53.9" y="107.7">6</text>
<text x="53.9" y="105.2">7</text>
<text x="53.9" y="102.6">8</text>
<text x="43.7" y="110.2">4</text>
<text x="53.9" y="110.2">5</text>
<text x="207.6" y="119.1">1</text>
<text x="207.6" y="116.6">6</text>
<text x="233" y="116.6">2</text>
<text x="233" y="119.1">5</text>
<text x="207.6" y="121.7">3</text>
<text x="233" y="121.7">4</text>
<text x="207.6" y="156">1</text>
<text x="207.6" y="153.4">6</text>
<text x="233" y="153.4">2</text>
<text x="233" y="156">5</text>
<text x="207.6" y="158.5">3</text>
<text x="233" y="158.5">4</text>
<text x="24.7" y="177.5">1</text>
<text x="45" y="177.5">4</text>
<text x="24.7" y="181.4">2</text>
<text x="45" y="181.4">3</text>
</g>
<text font-size="1.8" fill="#00f" x="17.7" y="99.9">{CFG_Mode}</text>
<g font-size="1.8" fill="#a1a1a1">
<text x="247.1" y="113.4">TBD</text>
<text x="247.1" y="150.2">TBD</text>
</g>
<g font-size="1.8" fill="#9f9f9f">
<text x="247" y="115.7">R98</text>
<text x="246.4" y="152.5">R100</text>
</g>
<g font-size="1.8" fill="#008000">
<text x="254.4" y="117.5">Place</text>
<text x="260.9" y="117.5">close</text>
<text x="267.1" y="117.5">to</text>
<text x="270.2" y="117.5">SoM</text>
<text x="275.2" y="117.5">Connector</text>
<text x="254.4" y="154.3">Place</text>
<text x="260.9" y="154.3">close</text>
<text x="267.1" y="154.3">to</text>
<text x="270.2" y="154.3">SoM</text>
<text x="275.2" y="154.3">Connector</text>
</g>
<g font-size="1.4" fill="#808080">
<text x="122.6" y="103.9">1</text>
<text x="122.6" y="106.4">2</text>
<text x="140.4" y="103.9">8</text>
<text x="122.6" y="109">3</text>
<text x="122.6" y="117.9">6</text>
<text x="140.4" y="114">7</text>
<text x="122.6" y="120.4">5</text>
<text x="140.4" y="120.4">4</text>
<text x="83.2" y="171.2">6</text>
<text x="107.3" y="171.2">3</text>
<text x="83.2" y="176.3">2</text>
<text x="107.3" y="176.3">8</text>
<text x="83.2" y="181.4">1</text>
<text x="107.3" y="181.4">5</text>
<text x="83.2" y="186.4">4</text>
<text x="107.3" y="186.4">7</text>
</g>
<g font-size="1.4">
<text x="125.5" y="104.9">E0</text>
<text x="125.5" y="107.4">E1</text>
<text x="135.5" y="104.9">VCC</text>
<text x="125.5" y="110">E2</text>
<text x="125.5" y="118.8">SCL</text>
<text x="136.3" y="115">~{WC}</text>
<text x="125.5" y="121.4">SDA</text>
<text x="135.6" y="121.4">VSS</text>
<text x="87.4" y="172.2">VDD</text>
<text x="102.1" y="172.2">Q0</text>
<text x="87.4" y="177.3">OE</text>
<text x="102.1" y="177.3">Q1</text>
<text x="87.4" y="182.3">CLKIN</text>
<text x="99" y="182.3">NC/Q2</text>
<text x="87.4" y="187.4">GND</text>
<text x="99" y="187.4">NC/Q3</text>
</g>
</svg>
